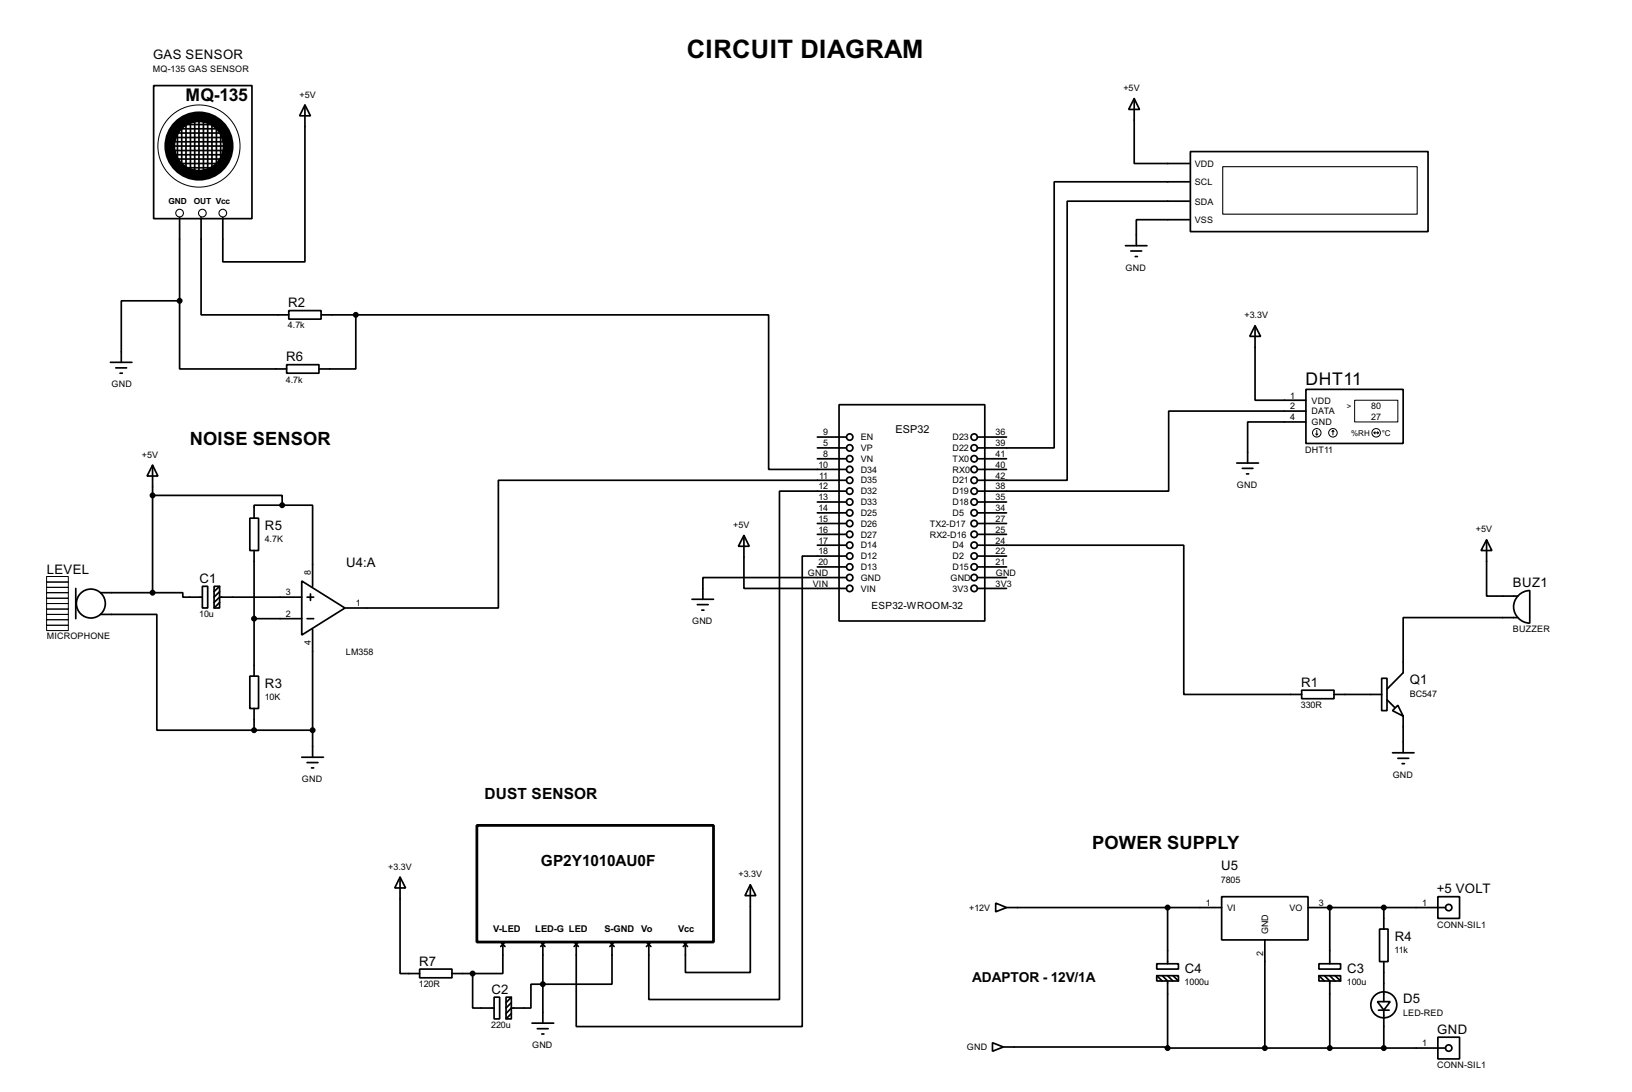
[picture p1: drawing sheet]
<svg xmlns="http://www.w3.org/2000/svg" width="383mm" height="256mm" viewBox="0 0 383 256" stroke-linecap="round" stroke-linejoin="round" font-family="sans-serif">
<g fill="none" stroke="#000" stroke-width=".4">
<path d="M36.1 20.1h23.1v31.3h-23.1zM40.2 34.3h12.7M40.4 33.3h12.5M40.4 35.4h12.5M40.7 37.4h11.4M40.9 36.4h11.7M41.2 32.3h12.2M41.2 31.3h11.4M41.7 30.8v7.1M42 38.4h9.6M42.2 30.3h10.4M42.7 30.3v8.6"/>
<path d="M43 29.3h8.1M43.2 39.4h7.7M43.7 29v10.7M44.8 28.5v11.7M45.8 28.2v12.2M46.8 28.2v12.2M47.8 28.2v12.2M48.8 28.2v12M49.8 29v10.7M50.9 29.5v9.4M51.9 31v5.9M71.7 24.7l1.3 2.5h-2.6z"/>
<path d="M71.7 24.7v36.8h-19.3v-10.4M266.5 23.2l1.3 2.5h-2.6zM266.5 23.2v15.2h13M279.7 35.6h55.9v18.8h-55.9zM42.2 51.1v19.6M47.3 51.1v22.9h20.6M264.5 57.7h5M265.7 59h2.6M279.5 51.6h-12.5v6.1M279.5 47.3h-28.7v65.5h-21.1M279.5 42.7h-31.8v62.5h-18M42.2 70.7h-13.7v14.4"/>
<path d="M42.2 70.7v16h25.2M67.9 73h7.6v2h-7.6zM75.5 74h8.1M83.6 74v12.7h-8.6M83.6 74h97v36.3h18.3M266.8 60.3h.5M294.9 76.5l1.3 2.5h-2.5zM294.9 76.5v17.5h12M26 85.1h5M27.2 86.4h2.6M28.2 87.7h.6M67.4 85.7h7.6v2h-7.6z"/>
<path d="M197.2 95.1h34.2v50.8h-34.2zM306.9 91.5h22.8v12.7h-22.8zM306.9 99.1h-13.7v9.7M306.9 96.6h-32.3v18.8h-44.9M35.9 109.3l1.2 2.5h-2.5zM35.9 116.4h30.4v2.3M35.9 109.3v29.9M66.3 118.7h-6.6v3M66.3 118.7h7.2v19M192.1 102.7h6.8M192.1 105.2h6.8M192.1 107.8h6.8"/>
<path d="M192.1 117.9h6.8M198.9 112.8h-81.8v30h-36M198.9 115.4h-15.7v119.4h-30.7v-13M229.7 102.7h6.8M229.7 107.8h6.8M229.7 110.3h6.8M229.7 117.9h6.8M290.6 108.8h5.1M291.9 110h2.5M292.9 111.3h.5M17.8 138.2v7.1M23.7 139.2h12.2"/>
<path d="M35.9 139.2h7.1v1.1h4.6M47.6 137.7h1.2v5.1h-1.2zM50.3 137.7h1.3v5.1h-1.3zM51.6 137.7l-1.3 1.3M51.6 139l-1.3 1.3M58.7 121.7h2.1v7.6h-2.1zM59.7 129.3v29.5M70.9 136.5l10.2 6.3-10.2 6.4zM73 139.5v1.5M174.8 125.8l1.3 2.5h-2.6zM174.8 125.8v12.4h24.1M192.1 120.5h6.8"/>
<path d="M192.1 123h6.8M192.1 125.5h6.8M192.1 128.1h6.8M192.1 133.2h6.8M198.9 135.7h-33.7v5.1M198.9 130.6h-10.4v110.5h-53.1v-19.3M229.7 128.1h48.5v35h27.7M229.7 120.5h6.8M229.7 123h6.8M229.7 125.5h6.8M229.7 130.6h6.8M229.7 133.2h6.8"/>
<path d="M229.7 135.7h6.8M229.7 138.2h6.8M349.3 126.8l1.3 2.5h-2.6zM349.3 126.8v13.2h7.4M356.8 139.9a3.8 3.8 0 0 1 2.7-1.2v7.7a3.8 3.8 0 0 1-3.5-2.4 3.8 3.8 0 0 1 .8-4.1zM23.7 144.3h13.2v27.2h22.8M51.6 141.5l-1.3 1.3M58.7 158.8h2.1v7.6h-2.1zM59.7 145.3h11.2M70.9 140.3h-19.3l-1.3 1.2M72.2 140.3h1.5M72.2 145.3h1.5"/>
<path d="M73.5 147.9v30M162.6 140.8h5.1M163.9 142h2.5M164.9 143.3h.5M324.7 159.3h1.2v7.6h-1.2zM356.7 145.1h-27v12.9l-3.8 3.9M59.7 166.4v5.1M59.7 171.5h13.8M70.9 177.9h5.1M72.2 179.1h2.5M305.9 162.1h7.6v2h-7.6zM313.5 163.1h11.2"/>
<path d="M325.9 164.4l1.8 1.8M327.2 166.9l1.3-1.2 1.2 2.5zM327.2 176.8h5.1M328.5 178.1h2.5M329.5 179.4h.5M329.7 168.2v8.6M73.2 180.4h.5M94 206l1.3 2.6h-2.5zM94 206v22.7h4.6M176.3 207.8l1.3 2.6h-2.5zM176.3 207.8v20.6h-15.2v-6.6M234 212.1l2.5 1.1-2.5 1z"/>
<path d="M236.5 213.2h50.6M274.4 213.2v13.2M287.1 210.6h20.3v10.2h-20.3zM307.4 213.2h32.3M312.5 213.2v13.2M324.2 218.2h2v7.7h-2zM325.2 213.2v5M337.9 210.6h5.1v5.1h-5.1zM98.6 227.6h7.6v2.1h-7.6zM106.2 228.7h4.9M111.1 228.7v8.1h5M116.1 234.2h1.3v5.1h-1.3z"/>
<path d="M117.7 221.3l1 1M118.2 221.8v6.9h-7.1M118.7 221.3l-1 1M118.9 234.2h1.3v5.1h-1.3zM120.2 234.2l-1.3 1.3M120.2 235.5l-1.3 1.3M120.2 238.1l-1.3 1.2M127.1 221.3l1 1M127.6 221.8v18.5M128.1 221.3l-1 1M134.9 221.3l1 1M135.9 221.3l-1 1"/>
<path d="M143.3 221.3l1 1M143.8 221.8v9.4h-19v5.6h-4.6l-1.3 1.3M144.3 221.3l-1 1M151.9 221.3l1.1 1M153 221.3l-1.1 1M160.6 221.3l1 1M161.6 221.3l-1 1M271.8 226.4h5.1v1.2h-5.1zM271.8 229.2h5.1v1.2h-5.1zM271.8 229.2l1.3 1.2M273.1 229.2l1.3 1.2v15.8M274.4 229.2l1.2 1.2"/>
<path d="M275.6 229.2l1.3 1.2M297.2 220.8v25.4M309.9 226.4h5.1v1.2h-5.1zM309.9 229.2h5.1v1.2h-5.1zM309.9 229.2l1.3 1.2M311.2 229.2l1.3 1.2v15.8M312.5 229.2l1.2 1.2M313.7 229.2l1.3 1.2M323.7 235.3h3l-1.5 2zM323.9 237.3h2.5M325.2 225.9v9.4M325.2 237.3v8.9"/>
<path d="M125 240.3h5.1M126.3 241.6h2.5M127.3 242.9h.5M233.2 244.9l2.6 1-2.6 1zM235.8 245.9h38.1v.3h.5M274.4 246.2h65.3M337.9 243.6h5.1v5.1h-5.1z"/>
<circle cx="199.6" cy="102.7" r=".75"/>
<circle cx="199.6" cy="117.9" r=".75"/>
<circle cx="199.6" cy="110.3" r=".75"/>
<circle cx="199.6" cy="112.8" r=".75"/>
<circle cx="199.6" cy="115.4" r=".75"/>
<circle cx="199.6" cy="105.2" r=".75"/>
<circle cx="199.6" cy="107.8" r=".75"/>
<circle cx="228.9" cy="102.7" r=".75"/>
<circle cx="228.9" cy="115.4" r=".75"/>
<circle cx="228.9" cy="105.2" r=".75"/>
<circle cx="228.9" cy="107.8" r=".75"/>
<circle cx="228.9" cy="110.3" r=".75"/>
<circle cx="228.9" cy="112.8" r=".75"/>
<circle cx="228.9" cy="117.9" r=".75"/>
<circle cx="199.6" cy="133.2" r=".75"/>
<circle cx="199.6" cy="125.5" r=".75"/>
<circle cx="199.6" cy="138.2" r=".75"/>
<circle cx="199.6" cy="120.5" r=".75"/>
<circle cx="199.6" cy="123" r=".75"/>
<circle cx="199.6" cy="128.1" r=".75"/>
<circle cx="199.6" cy="135.7" r=".75"/>
<circle cx="199.6" cy="130.6" r=".75"/>
<circle cx="228.9" cy="120.5" r=".75"/>
<circle cx="228.9" cy="123" r=".75"/>
<circle cx="228.9" cy="130.6" r=".75"/>
<circle cx="228.9" cy="133.2" r=".75"/>
<circle cx="228.9" cy="138.2" r=".75"/>
<circle cx="228.9" cy="135.7" r=".75"/>
<circle cx="228.9" cy="128.1" r=".75"/>
<circle cx="228.9" cy="125.5" r=".75"/>
<circle cx="21.3" cy="141.8" r="3.4"/>
<circle cx="340.4" cy="213.2" r=".75"/>
<circle cx="325.1" cy="236" r="3.1"/>
<circle cx="340.4" cy="246.2" r=".75"/>
</g>
<circle cx="312.5" cy="213.2" r=".2" fill="#000"/>
<g fill="none" stroke="#000" stroke-width=".25">
<path d="M287.3 39.2h45.7v11.1h-45.7z"/>
<circle cx="42.2" cy="50.1" r=".9"/>
<circle cx="47.5" cy="50.1" r=".9"/>
<circle cx="52.3" cy="50.1" r=".9"/>
</g>
<g fill="none" stroke="#000" stroke-width=".23">
<path d="M318.3 94h10.2v5.1h-10.2zM309.2 101.9l.2 .3M309.4 101.1v1.1M309.7 101.9l-.3 .3M313.2 101.1l-.2 .3M313.2 101.1l.3 .3M313.2 101.1v1.1M322.9 101.7h1M322.9 101.7l.2 .2M323.1 101.4l-.2 .3M323.7 101.4l.2 .3M323.9 101.7l-.2 .2"/>
<path d="M11 135.4h5.1v1.3h-5.1zM11 136.7h5.1v1.3h-5.1zM11 138h5.1v1.2h-5.1zM11 139.2h5.1v1.3h-5.1zM11 141.8h5.1v1.3h-5.1zM11 143.1h5.1v1.2h-5.1zM11 144.3h5.1v1.3h-5.1zM11 145.6h5.1v1.3h-5.1zM11 146.9h5.1v1.2h-5.1zM11 140.5h5.1v1.3h-5.1z"/>
<circle cx="46.7" cy="34.3" r="9.7"/>
<circle cx="309.4" cy="101.7" r="1"/>
<circle cx="313.2" cy="101.7" r="1"/>
<circle cx="323.3" cy="101.7" r="1"/>
</g>
<g fill="#000" stroke="#000" stroke-width=".4">
<circle cx="42.2" cy="70.7" r=".5"/>
<circle cx="83.6" cy="74" r=".5"/>
<circle cx="35.8" cy="116.4" r=".5"/>
<circle cx="66.3" cy="118.7" r=".5"/>
<circle cx="35.8" cy="139.2" r=".5"/>
<circle cx="59.7" cy="145.3" r=".5"/>
<circle cx="59.7" cy="171.5" r=".5"/>
<circle cx="73.4" cy="171.5" r=".5"/>
<circle cx="274.3" cy="213.2" r=".5"/>
<circle cx="312.4" cy="213.2" r=".5"/>
<circle cx="325.1" cy="213.2" r=".5"/>
<circle cx="111" cy="228.7" r=".5"/>
<circle cx="127.5" cy="231.2" r=".5"/>
<circle cx="274.3" cy="246.2" r=".5"/>
<circle cx="297.2" cy="246.2" r=".5"/>
<circle cx="312.4" cy="246.2" r=".5"/>
<circle cx="325.1" cy="246.2" r=".5"/>
</g>
<circle cx="46.7" cy="34.3" r="6.9" fill="none" stroke="#000" stroke-width="2.6"/>
<path d="M112.1 193.9h55.6v27.4h-55.6z" fill="none" stroke="#000" stroke-width=".65"/>
<text font-size="6.7" x="161.4" y="13.7">CIRCUIT DIAGRAM</text>
<g font-size="4.8">
<text x="44.6" y="104.6">NOISE SENSOR</text>
<text x="256.6" y="199.3">POWER SUPPLY</text>
</g>
<g font-size="4.6">
<text x="43.6" y="23.6">MQ-135</text>
<text x="306.7" y="90.4">DHT11</text>
</g>
<g font-size="4.1">
<text x="113.9" y="187.6">DUST SENSOR</text>
<text x="127.1" y="203.3">GP2Y1010AU0F</text>
</g>
<text font-size="3.6" x="228.5" y="230.6">ADAPTOR - 12V/1A</text>
<g font-size="3.5">
<text x="36" y="13.9">GAS SENSOR</text>
<text x="67.7" y="72.1">R2</text>
<text x="67.2" y="84.8">R6</text>
<text x="62.3" y="124.4">R5</text>
<text x="11" y="134.8">LEVEL</text>
<text x="46.9" y="136.9">C1</text>
<text x="81.3" y="133.1">U4:A</text>
<text x="355.5" y="137.9">BUZ1</text>
<text x="62.3" y="161.5">R3</text>
<text x="305.7" y="161.3">R1</text>
<text x="331.3" y="160.7">Q1</text>
<text x="286.9" y="204.4">U5</text>
<text x="337.7" y="209.8">+5 VOLT</text>
<text x="327.7" y="220.9">R4</text>
<text x="98.5" y="226.8">R7</text>
<text x="115.5" y="233.4">C2</text>
<text x="278.4" y="228.6">C4</text>
<text x="316.5" y="228.6">C3</text>
<text x="329.7" y="235.7">D5</text>
<text x="337.7" y="242.8">GND</text>
</g>
<text font-size="2.9" x="210.4" y="101.8">ESP32</text>
<text font-size="2.6" x="204.8" y="143">ESP32-WROOM-32</text>
<g font-size="2.5">
<text x="115.9" y="219">V-LED</text>
<text x="125.8" y="219">LED-G LED</text>
<text x="142" y="219">S-GND Vo</text>
<text x="159.3" y="219">Vcc</text>
</g>
<g font-size="2.4">
<text x="35.9" y="16.8">MQ-135 GAS SENSOR</text>
<text x="70.4" y="22.9">+5V</text>
<text x="264" y="21.4">+5V</text>
<text x="280.7" y="39.2">VDD</text>
<text x="280.7" y="43.5">SCL</text>
<text x="280.7" y="48">SDA</text>
<text x="280.7" y="52.4">VSS</text>
<text x="264.5" y="63.5">GND</text>
<text x="67.7" y="77.2">4.7k</text>
<text x="292.4" y="74.8">+3.3V</text>
<text x="67.2" y="89.9">4.7k</text>
<text x="26.2" y="91">GND</text>
<text x="303.2" y="93.6">1</text>
<text x="308.2" y="94.8">VDD</text>
<text x="303.2" y="96.2">2</text>
<text x="303.2" y="98.7">4</text>
<text x="308.2" y="97.4">DATA</text>
<text x="308.2" y="99.9">GND</text>
<text x="322.2" y="96.1">80</text>
<text x="322.2" y="98.6">27</text>
<text x="33.3" y="107.5">+5V</text>
<text x="193.5" y="102.3">9</text>
<text x="193.5" y="104.8">5</text>
<text x="193.5" y="107.4">8</text>
<text x="202.2" y="103.4">EN</text>
<text x="202.2" y="105.9">VP</text>
<text x="223.8" y="103.4">D23</text>
<text x="223.8" y="105.9">D22</text>
<text x="234" y="102.3">36</text>
<text x="234" y="104.8">39</text>
<text x="234" y="107.4">41</text>
<text x="306.7" y="106.4">DHT11</text>
<text x="192.3" y="109.9">10</text>
<text x="192.5" y="112.4">11</text>
<text x="202.2" y="108.5">VN</text>
<text x="202.2" y="111">D34</text>
<text x="202.2" y="113.6">D35</text>
<text x="223.8" y="108.5">TX0</text>
<text x="223.8" y="111">RX0</text>
<text x="223.8" y="113.6">D21</text>
<text x="234" y="109.9">40</text>
<text x="234" y="112.4">42</text>
<text x="192.3" y="115">12</text>
<text x="192.3" y="117.5">13</text>
<text x="202.2" y="116.1">D32</text>
<text x="202.2" y="118.6">D33</text>
<text x="223.8" y="116.1">D19</text>
<text x="223.8" y="118.6">D18</text>
<text x="234" y="115">38</text>
<text x="234" y="117.5">35</text>
<text x="290.6" y="114.6">GND</text>
<text x="172.3" y="124">+5V</text>
<text x="192.3" y="120.1">14</text>
<text x="192.3" y="122.6">15</text>
<text x="192.3" y="125.1">16</text>
<text x="202.2" y="121.2">D25</text>
<text x="202.2" y="123.7">D26</text>
<text x="218.5" y="123.7">TX2-D17</text>
<text x="223.8" y="121.2">D5</text>
<text x="234" y="120.1">34</text>
<text x="234" y="122.6">27</text>
<text x="234" y="125.1">25</text>
<text x="346.8" y="125.1">+5V</text>
<text x="62.2" y="127.3">4.7K</text>
<text x="192.3" y="127.7">17</text>
<text x="192.3" y="130.2">18</text>
<text x="202.2" y="126.3">D27</text>
<text x="202.2" y="128.8">D14</text>
<text x="202.2" y="131.3">D12</text>
<text x="218.5" y="126.3">RX2-D16</text>
<text x="223.8" y="128.8">D4</text>
<text x="223.8" y="131.3">D2</text>
<text x="234" y="127.7">24</text>
<text x="234" y="130.2">22</text>
<text x="73.1" y="135.2" transform="rotate(-90 73.1 135.2)">8</text>
<text x="189.8" y="135.3">GND</text>
<text x="191" y="137.8">VIN</text>
<text x="192.3" y="132.8">20</text>
<text x="202.2" y="133.9">D13</text>
<text x="202.2" y="136.4">GND</text>
<text x="223.3" y="136.4">GND</text>
<text x="223.8" y="133.9">D15</text>
<text x="234" y="132.8">21</text>
<text x="234" y="137.8">3V3</text>
<text x="234" y="135.3">GND</text>
<text x="67.2" y="139.9">3</text>
<text x="83.6" y="142.4">1</text>
<text x="202.2" y="139">VIN</text>
<text x="223.8" y="139">3V3</text>
<text x="46.8" y="145">10u</text>
<text x="67.2" y="144.9">2</text>
<text x="162.6" y="146.7">GND</text>
<text x="355.5" y="148.6">BUZZER</text>
<text x="11" y="150.1">MICROPHONE</text>
<text x="73.1" y="151.6" transform="rotate(-90 73.1 151.6)">4</text>
<text x="81.3" y="153.9">LM358</text>
<text x="62.2" y="164.4">10K</text>
<text x="305.7" y="166.3">330R</text>
<text x="331.2" y="163.6">BC547</text>
<text x="70.9" y="183.7">GND</text>
<text x="327.2" y="182.7">GND</text>
<text x="91.2" y="204.3">+3.3V</text>
<text x="173.5" y="206.1">+3.3V</text>
<text x="286.9" y="207.3">7805</text>
<text x="227.7" y="214">+12V</text>
<text x="283.4" y="212.8">1</text>
<text x="288.3" y="214">VI</text>
<text x="303" y="214">VO</text>
<text x="309.9" y="212.8">3</text>
<text x="334.2" y="212.8">1</text>
<text x="298" y="219.5" transform="rotate(-90 298 219.5)">GND</text>
<text x="337.7" y="217.9">CONN-SIL1</text>
<text x="296.8" y="224.4" transform="rotate(-90 296.8 224.4)">2</text>
<text x="327.7" y="223.8">11k</text>
<text x="98.4" y="231.9">120R</text>
<text x="278.4" y="231.5">1000u</text>
<text x="316.5" y="231.5">100u</text>
<text x="329.7" y="238.6">LED-RED</text>
<text x="115.4" y="241.5">220u</text>
<text x="334.2" y="245.8">1</text>
<text x="125" y="246.2">GND</text>
<text x="227.2" y="246.7">GND</text>
<text x="337.7" y="250.9">CONN-SIL1</text>
</g>
<g font-size="2.2">
<text x="39.6" y="48">GND</text>
<text x="45.5" y="48">OUT Vcc</text>
</g>
<g font-size="2.1">
<text x="316.5" y="96.1">&gt;</text>
<text x="317.5" y="102.4">%RH</text>
<text x="324.7" y="102.4">°C</text>
</g>
</svg>
